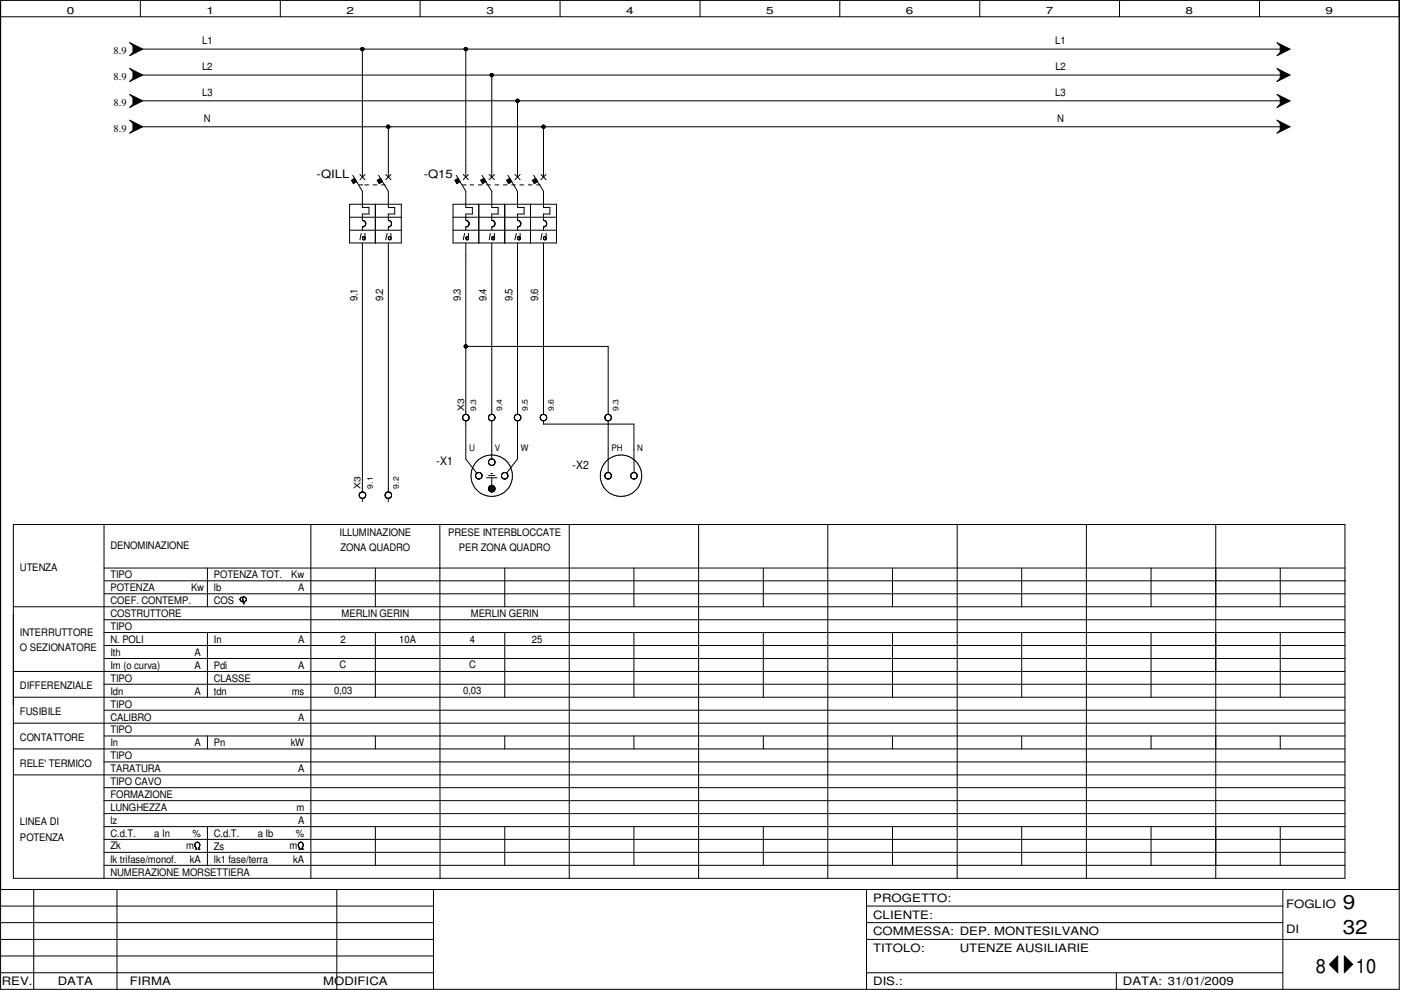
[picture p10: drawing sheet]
<svg xmlns="http://www.w3.org/2000/svg" width="297mm" height="210mm" viewBox="0 0 297 210" stroke-linecap="round" stroke-linejoin="round" font-family="sans-serif">
<g fill="none" stroke="#000" stroke-width=".21">
<path d="M.1 0h296.6v209.8h-296.6zM.1 3.6h296.6M27.5 9.1l2.8 1.3-2.8 1.4 .7-.7v-1.4zM27.5 14.5l2.8 1.4-2.8 1.4 .7-.7v-1.4zM29.8 0v3.6M30.3 15.9h241.1M30.3 10.4h241.1M59.4 0v3.6M76.8 10.4v27.1M89.1 0v3.6M98.8 10.4v27.1M104.3 15.9v21.6"/>
<path d="M118.7 0v3.6M148.4 0v3.6M178.1 0v3.6M207.7 0v3.6M237.4 0v3.6M267 0v3.6M270.8 9.1l2.7 1.3-2.7 1.4 .6-.7v-1.4zM270.8 14.5l2.7 1.4-2.7 1.4 .6-.7v-1.4zM27.5 25.5l2.8 1.4-2.8 1.3 .7-.6v-1.4zM27.5 20l2.8 1.4-2.8 1.4 .7-.7v-1.4zM30.3 26.9h241.1M30.3 21.4h241.1"/>
<path d="M74.5 38.2l.7-.4 .4 .7-.7 .4zM74.8 37.2l2 3.4v3.4h1.4v1.4h-1.4v1.3l.2 .1M76.2 39.2h.7M76.3 37l1.1 1.1M77.3 39.2h.8M77.4 37l-1.1 1.1M79.1 39.2h.8M80 38.2l.7-.4 .4 .7-.7 .4zM80.3 37.2l2 3.4v3.4h1.4v1.4h-1.4v1.3l.4 .1 .3 .4M80.9 39.2h.8M81.8 37l1.1 1.1M82.3 26.9v10.6"/>
<path d="M82.9 37l-1.1 1.1M96.4 38.2l.7-.4 .4 .7-.6 .4zM96.7 37.2l2.1 3.4v3.4h1.4v1.4h-1.4v1.3l.3 .1M98.1 39.2h.7M98.2 37l1.1 1.1M99.3 37l-1.1 1.1M99.6 39.2h.9M101.4 39.2h.8M101.9 38.2l.7-.4 .4 .7-.7 .4zM102.2 37.2l2.1 3.4v3.4h1.3v1.4h-1.3v1.3l.3 .1M103.2 39.2h.8M103.7 37l1.1 1.1"/>
<path d="M104.8 37l-1.1 1.1M104.9 39.2h.8M106.7 39.2h.8M107.4 38.2l.7-.4 .4 .7-.7 .4zM107.7 37.2l2 3.4v3.4h1.4v1.4h-1.4v1.3l.3 .1M108.5 39.2h.8M109.2 37l1.1 1.1M109.7 21.4v16.1M110.2 39.2h.8M110.3 37l-1.1 1.1M112 39.2h.8M112.9 38.2l.7-.4 .4 .7-.7 .4z"/>
<path d="M113.2 37.2l2 3.4v3.4h1.4v1.4h-1.4v1.3l.4 .1M113.8 39.2h.8M114.7 37l1.1 1.1M115.2 26.9v10.6M115.8 37l-1.1 1.1M270.8 20l2.7 1.4-2.7 1.4 .6-.7v-1.4zM270.8 25.5l2.7 1.4-2.7 1.3 .6-.6v-1.4zM74.1 43.3h11v8.2h-11zM74.1 46.1h11M74.1 48.8h11M76.6 49.5l-.3 1.3M76.8 51.5v52.8"/>
<path d="M77 50.8h.1M77 46.8l.5 .3 .1 .4-.4 .5-.4 .1v.7M77.1 46.8h.1M77.2 46.9h.1M77.3 48h.1M77.3 50.8h.1M77.3 50.8h-.3M77.4 50.4l-.2-.2h-.2v.6M77.4 47h.1M77.4 47.8v.1M77.4 49.5v1.3M77.4 50.7l-.1 .1"/>
<path d="M79.6 43.3v8.2M82.1 49.5l-.3 1.3M82.3 51.5v52.8M82.6 46.8h.1M82.7 50.2l-.3 .1v.4l.3 .1 .2-.2M82.7 46.9h.1M82.7 50.2h.1M82.8 50.2l.1 .2M82.8 46.9h.1M82.9 49.5v1.3M82.9 47.1v.7M83 47.7l-.3 .3-.4 .1v.7"/>
<path d="M96.1 43.3h21.9v8.2h-21.9zM96.1 46.1h21.9M96.1 48.8h21.9M98.5 49.5l-.3 1.3M98.8 51.5v36.3M98.9 50.8h.3M98.9 50.8h.1M99 46.8l.4 .3 .1 .4-.3 .5-.4 .1v.7M99.1 46.9h.1M99.2 50.8h.1M99.3 50.4v-.1a.3 .3 0 0 0-.5 0 .3 .3 0 0 0 .1 .5M99.3 47h.1"/>
<path d="M99.3 49.5v1.3M99.3 50.7l-.1 .1M99.4 47.7v.1M101.5 43.3v8.2M104 49.5l-.3 1.3M104.3 51.5v36.3M104.4 50.2h.1M104.5 46.8h.1M104.6 46.8l.3 .4v.4l-.2 .4-.4 .1v.7M104.8 50.4l-.2-.2-.3 .2 .1 .4 .4-.1M104.8 49.5v1.3M104.8 50.6h.1"/>
<path d="M107 43.3v8.2M109.5 49.5l-.3 1.3M109.7 51.5v36.3M109.8 50.2h.1M109.9 50.8h.3M109.9 50.8h.1M109.9 46.8h.2M110.1 46.8l.3 .7-.2 .5-.5 .1v.7M110.1 46.9h.1M110.2 50.8h.1M110.2 50.2h-.1a.31 .31 0 0 0-.4 .2 .31 .31 0 0 0 .2 .4M110.2 50.3l.1 .1"/>
<path d="M110.3 47h.1M110.3 49.5v1.3M110.3 50.7l-.1 .1M110.4 47.7v.1M112.5 43.3v8.2M114.9 49.5l-.2 1.3M115.2 51.5v36.3M115.4 50.2h.1M115.5 46.8l.3 .3 .1 .5-.2 .4-.5 .1v.7M115.7 50.7h.1M115.7 50.3l.1 .1M115.7 50.4l-.3-.2-.2 .4 .4 .2 .2-.2"/>
<path d="M115.8 49.5v1.3M98.8 73.4h30.1v14.4M98.2 88.2l.2-.2a.71 .71 0 0 1 .7-.1 .71 .71 0 0 1 .4 .7l-.1 .2M98.2 88.2a.68 .68 0 0 0 .2 .9 .68 .68 0 0 0 .9-.2M98.2 88.2h.1M98.5 87.9h.1M98.5 89.2h.1M98.8 89.2v8.1l2.3 3M99.1 89.2h.1M99.1 88h.1M99.3 88.9h.1M99.4 88.1v.1"/>
<path d="M99.4 88.9h.1M99.4 88.8v.1M103.6 97.7h.1M103.6 98.2v.1M103.7 98.3v-.7l.4-.3h.4a.75 .75 0 0 1 .4 .8v.2M103.7 98.3l.2 .3M103.7 98.3h.1M103.7 88.1a.76 .76 0 0 0 .1 1l.1 .1M103.7 88.1h.1M103.8 98.4v.1M103.8 98.6h.1M103.8 88v.1"/>
<path d="M103.8 88h.1M103.9 98.6h.1M103.9 87.9h.1M103.9 87.9l-.1 .1M103.9 89.2h.1M104 98.6h.6M104 97.4h.1M104 87.9h.6M104 89.2h.6M104 98.6h.1M104.3 89.2v8.1M104.5 98.6h.1"/>
<path d="M104.5 97.4h.1M104.6 98.6h.1M104.6 87.9h.1M104.6 89.2h.1M104.6 87.9l.2 .2M104.8 98.4v.1M104.8 88.1h.1M104.8 88.1l.1 .1M104.9 98.3l-.3 .3M104.9 88.2v.5l-.3 .5M104.9 88.2h.1M104.9 98.3h.1"/>
<path d="M109.1 88.2l-.1 .4 .2 .3M109.1 88.2h.1M109.2 88.9h.1M109.2 88.9l.3 .3h.5M109.4 87.9h.1M109.4 89.2h.1M109.7 89.2v8.1l-2.3 3M110 87.9l-.4-.1-.5 .4M110 87.9h.1M110 89.2h.1M110.1 87.9l.1 .2M110.1 88h.1"/>
<path d="M110.1 89.1h.1M110.2 88.1h.1M110.2 89h.1M110.3 88.1l.1 .4v.3M110.3 88.1v.1M110.4 88.9l-.3 .3M110.4 88.8v.1M114.7 88.1l-.1 .6 .2 .3M114.7 88.1h.1M114.8 89v.1M114.8 88l.5-.2 .5 .4M114.8 88l-.1 .1"/>
<path d="M114.8 88h.1M114.9 87.9h.1M114.9 89.2h.1M115.2 89.2v.7h19.2v10.3M115.8 88.2l.1 .5-.3 .5h-.4l-.4-.1M115.8 88.2h.1M115.8 88.9h.1M128.3 88.8l.3 .4h.4M128.3 88.9h.1M128.4 88.2l-.1 .6M128.4 89h.1M128.5 88h.1"/>
<path d="M128.5 89.1h.1M128.5 88l-.2 .3M128.6 88l.4-.2 .5 .4M128.6 87.9h.1M128.9 89.2v11M129.2 87.9h.1M129.3 89.1h.1M129.5 88.2l.1 .6-.6 .4M129.5 88.2h.1M129.5 88.9h.1M129.6 88.4h.1M129.6 88.6v.1"/>
<path d="M2.8 111.2h282.4v75h-282.4zM22.1 111.2v75M65.9 111.2v75M76.2 105.2l.1 .2M76.2 105.3v-.4l.1-.4 .4-.2h.3a.73 .73 0 0 1 .4 1.1M76.2 104.7h.1M76.3 105.4v.1M76.3 105.5l.3 .1h.5l.3-.1M76.5 105.6h.1M76.6 104.4h.1M76.7 105.6v.1M76.8 105.7v.6"/>
<path d="M77 105.6v.1M77.1 104.4h.1M77.2 105.6h.1M77.4 105.4v.1M81.7 105.2h.1M81.7 104.8h.1M81.8 104.6h.1M81.9 104.5h.1M81.9 105.5h.1M81.9 104.5l-.2 .2v.6l.2 .2M82 104.4h.1M82.2 105.6v.1"/>
<path d="M82.3 105.7v.6M82.5 105.6v.1M82.7 104.4l-.5-.1-.3 .2M82.7 104.4l.3 .4-.1 .6-.3 .2-.7-.1M82.7 104.4h.1M82.8 104.5h.1M82.9 104.6h.1M93.3 111.2v75M101 100.4h.1M101 100.4l-.2 .6 .4 .5M101 101.3v.1M101.1 101.4l.2 .2 .6-.2"/>
<path d="M101.2 100.2h.1M101.3 101.5h.1M101.8 100.2h.1M101.9 100.3l-.6-.1-.3 .2M101.9 100.3h.1M101.9 100.3l.2 .3M102.1 100.5h.1M102.1 101.2l-.3 .3M102.1 100.6v.7M102.1 100.6h.1M103.2 101.3h2.2M103.6 100.8h1.3"/>
<path d="M103.6 103.4l.1 .6M103.6 103.3v.1M103.7 104l.2 .2M103.8 103.2l-.2 .1M103.8 103.1v.1M103.8 104.1h.1M103.9 104.2h.1M104 104.2l.1 .1M104.1 100.4h.4M104.1 104.3h.3M104.2 102.9l-.6 .6M104.3 101.3v1.6"/>
<path d="M104.3 102.9l.1 .1M104.3 103l-.7 .7M104.5 103h-.4l-.3 .1M104.5 103h.1M104.5 103l-.9 .9M104.6 104.2l-.2 .1M104.6 104.2h.1M104.6 103l.1 .1M104.6 103l-.9 1M104.7 104.1h.1M104.7 103.1l-.9 1M104.7 103.1h.1"/>
<path d="M104.8 103.2l.1 .1M104.8 103.1v.1M104.8 104.1h.1M104.8 103.3l-.9 .9M104.9 103.3v.5l-.3 .4M104.9 103.4l-.9 .8M104.9 103.7l-.6 .6M104.9 103.5l-.7 .8M106.4 101.1v.1M106.5 100.4h.1M106.5 100.4l-.2 .2a.66 .66 0 0 0 .4 .9M106.6 101.4l.2 .2 .5-.1"/>
<path d="M107.2 101.5h.1M107.3 100.2h.1M107.4 101.4l-.1 .1M107.5 100.4l.2 .3-.1 .5M107.5 100.4l-.7-.2-.3 .2M107.5 100.4h.1M107.5 101.3v.1M107.6 101.2v.1M107.6 101.3l-.2 .2M107.6 100.5v.1M107.6 101.1v.1M120.7 111.2v75"/>
<path d="M128.3 101.1v.1M128.5 101.4a.69 .69 0 0 1-.3-.7 .69 .69 0 0 1 .5-.5h.5l.4 .4v.5l-.4 .4M128.5 101.4l.1 .1M128.6 101.4l.6 .1M128.6 100.2h.1M129.2 101.5h.1M129.3 100.3h.1M129.3 101.4l-.1 .1M129.4 100.3l.1 .1M129.5 100.5h.1M129.5 101.2v.1M129.6 101h.1"/>
<path d="M133.8 100.5h.1M133.9 101.3h.1M134 101.4l.6 .1M134 100.3h.1M134.6 101.5h.1M134.7 100.2h.1M134.8 101.4l-.1 .1M135 101.2h.1M135 100.6v.5l-.3 .4M135.1 100.7l-.5-.5h-.5l-.4 .5 .1 .4 .3 .4M135.1 101l-.1 .1M148.1 111.2v75"/>
<path d="M175.5 111.2v75M202.9 111.2v75M230.3 111.2v75M257.8 111.2v75M2.8 128.7h282.4M22.1 120.4h263.1M22.1 125.9h263.1M22.1 131.4h263.1M22.1 134.1h263.1M22.1 136.9h263.1M22.1 139.6h263.1M22.2 123.1h263.1"/>
<path d="M44 120.4v8.3M44 134.1v13.7M51 126.8v.1M51.3 126.6l-.4 .5 .4 .5h.5M51.5 126.6h.1M51.6 127.7l.2 .4M51.8 127.6h.1M51.9 127.6a.57 .57 0 0 0 .3-.8l-.4-.3-.3 .2 .1 1.1M79.6 120.4v8.3M79.6 134.1v13.7M107 120.4v8.3M107 134.1v13.7"/>
<path d="M134.4 120.4v8.3M134.4 134.1v13.7M161.8 120.4v8.3M161.8 134.1v13.7M189.2 120.4v8.3M189.2 134.1v13.7M216.6 120.4v8.3M216.6 134.1v13.7M244 120.4v8.3M244 134.1v13.7M271.4 120.4v8.3M271.4 134.1v13.7"/>
<path d="M2.8 142.4h282.4M2.8 153.3h282.4M2.8 158.8h282.4M2.8 147.8h282.4M22.1 150.6h263.1M22.1 156h263.1M22.1 145.1h263.1M44 156v2.8M79.6 156v2.8M107 156v2.8M134.4 156v2.8M161.8 156v2.8"/>
<path d="M189.2 156v2.8M216.6 156v2.8M244 156v2.8M271.4 156v2.8M2.8 164.3h282.4M22.1 161.5h263.1M22.1 167h263.1M22.1 169.8h263.1M22.1 172.5h263.1M22.1 175.3h263.1M22.1 178h263.1M41.6 179.7v.1"/>
<path d="M41.7 179.9v.1h-.3M41.7 179.9h.1M41.7 178.6h-.1M42.1 178.7a.52 .52 0 0 0-.8 .3v.4l.4 .5M42.1 178.7h.1M42.2 178.7l.1 .2-.1 .8M42.2 179.7l-.1 .4M42.2 179.7h.1M42.3 179l.1 .1M42.4 179.3l-.1 .1M44 175.3v8.2M63.3 178.9h.1"/>
<path d="M63.5 178.6h.4l.4 .3M63.6 179.9v.1M63.6 178.6l-.4 .4v.4l.4 .5M63.9 178.6h.1M64 179.8v.2h.3M64.1 179.7h.1M64.1 179.7l-.1 .2M64.2 178.9l.1 .4-.2 .4M79.6 175.3v8.2M107 175.3v8.2M134.4 175.3v8.2M161.8 175.3v8.2"/>
<path d="M189.2 175.3v8.2M216.6 175.3v8.2M244 175.3v8.2M271.4 175.3v8.2M.1 188.6h296.6M.1 199.2h91.8M.1 195.6h91.8M.1 192.1h91.8M7.2 188.6v21.2M22.1 180.7h263.1M22.1 183.5h263.1M24.8 188.6v21.2"/>
<path d="M42.1 180.1h.1M42.4 180l-.2 .1M63.3 180h.3M63.6 180h.1M71.4 188.6v21.2M91.9 188.6v21.2M183.7 199.2h113M183.7 195.6h88.3M183.7 192.1h88.3M183.7 188.6v21.2M272 188.6v21.2M.1 202.7h91.8"/>
<path d="M.1 206.2h91.8M183.7 206.2h88.3M236.7 206.2v3.6M281.9 204.5l1.7-1.8v3.5zM285 202.7l1.8 1.8-1.8 1.7z"/>
<circle cx="76.8" cy="10.4" r=".34"/>
<circle cx="98.8" cy="10.4" r=".34"/>
<circle cx="104.3" cy="15.9" r=".34"/>
<circle cx="82.3" cy="26.9" r=".34"/>
<circle cx="109.7" cy="21.4" r=".34"/>
<circle cx="115.2" cy="26.9" r=".34"/>
<circle cx="98.8" cy="73.4" r=".34"/>
<circle cx="104.3" cy="100.9" r="4.4"/>
<circle cx="131.7" cy="100.9" r="4.4"/>
</g>
<g fill="#000">
<path d="M281.9 204.5l1.7-1.8v3.5zM285 202.7l1.8 1.8-1.8 1.7z"/>
<path d="M27.5 14.5l2.8 1.4-2.8 1.4 .7-.7v-1.4z" fill-rule="evenodd"/>
<path d="M27.5 9.1l2.8 1.3-2.8 1.4 .7-.7v-1.4z" fill-rule="evenodd"/>
<path d="M270.8 14.5l2.7 1.4-2.7 1.4 .6-.7v-1.4z" fill-rule="evenodd"/>
<path d="M270.8 9.1l2.7 1.3-2.7 1.4 .6-.7v-1.4z" fill-rule="evenodd"/>
<path d="M27.5 25.5l2.8 1.4-2.8 1.3 .7-.6v-1.4z" fill-rule="evenodd"/>
<path d="M27.5 20l2.8 1.4-2.8 1.4 .7-.7v-1.4z" fill-rule="evenodd"/>
<path d="M74.5 38.2l.7-.4 .4 .7-.7 .4z" fill-rule="evenodd"/>
<path d="M80 38.2l.7-.4 .4 .7-.7 .4z" fill-rule="evenodd"/>
<path d="M96.4 38.2l.7-.4 .4 .7-.6 .4z" fill-rule="evenodd"/>
<path d="M101.9 38.2l.7-.4 .4 .7-.7 .4z" fill-rule="evenodd"/>
<path d="M107.4 38.2l.7-.4 .4 .7-.7 .4z" fill-rule="evenodd"/>
<path d="M112.9 38.2l.7-.4 .4 .7-.7 .4z" fill-rule="evenodd"/>
<path d="M270.8 25.5l2.7 1.4-2.7 1.3 .6-.6v-1.4z" fill-rule="evenodd"/>
<path d="M270.8 20l2.7 1.4-2.7 1.4 .6-.7v-1.4z" fill-rule="evenodd"/>
<circle cx="76.8" cy="10.4" r=".34"/>
<circle cx="98.8" cy="10.4" r=".34"/>
<circle cx="104.3" cy="15.9" r=".34"/>
<circle cx="82.3" cy="26.9" r=".34"/>
<circle cx="109.7" cy="21.4" r=".34"/>
<circle cx="115.2" cy="26.9" r=".34"/>
<circle cx="98.8" cy="73.4" r=".34"/>
</g>
<g font-size="4.2">
<text x="284.7" y="192.8">9</text>
<text x="284.7" y="198.1">32</text>
<text x="279" y="206.2">8</text>
<text x="287.5" y="206.2">10</text>
</g>
<g font-size="2.5">
<text x="67.1" y="37.7">-QILL</text>
<text x="89.8" y="37.7">-Q15</text>
<text x="92.6" y="98.7">-X1</text>
<text x="121.4" y="99.4">-X2</text>
<text x="185.1" y="191.2">PROGETTO:</text>
<text x="185.1" y="194.8">CLIENTE:</text>
<text x="272.7" y="192.4">FOGLIO</text>
<text x="272.7" y="197.7">DI</text>
<text x="185.1" y="201.8">TITOLO:</text>
<text x="185.1" y="198.3">COMMESSA: DEP. MONTESILVANO</text>
<text x="203.5" y="201.8">UTENZE AUSILIARIE</text>
<text x=".4" y="208.9">REV.</text>
<text x="12.3" y="208.9">DATA</text>
<text x="27.5" y="208.9">FIRMA</text>
<text x="68.5" y="208.9">MODIFICA</text>
<text x="185.1" y="208.9">DIS.:</text>
<text x="238.1" y="208.9">DATA: 31/01/2009</text>
</g>
<g font-size="2.2">
<text x="24.1" y="11.5">8.9</text>
<text x="42.9" y="9.3">L1</text>
<text x="223.7" y="9.3">L1</text>
<text x="24.1" y="17">8.9</text>
<text x="42.8" y="14.8">L2</text>
<text x="223.8" y="14.8">L2</text>
<text x="24.1" y="22.5">8.9</text>
<text x="42.9" y="20.3">L3</text>
<text x="223.7" y="20.3">L3</text>
<text x="24.1" y="28">8.9</text>
<text x="43.2" y="25.8">N</text>
<text x="224.1" y="25.8">N</text>
<text x="75.8" y="63.9" transform="rotate(-90 75.8 63.9)">9.1</text>
<text x="81.2" y="63.9" transform="rotate(-90 81.2 63.9)">9.2</text>
<text x="97.7" y="63.9" transform="rotate(-90 97.7 63.9)">9.3</text>
<text x="103.2" y="63.9" transform="rotate(-90 103.2 63.9)">9.4</text>
<text x="108.7" y="63.9" transform="rotate(-90 108.7 63.9)">9.5</text>
<text x="114.1" y="63.9" transform="rotate(-90 114.1 63.9)">9.6</text>
<text x="72" y="113.6">ILLUMINAZIONE</text>
<text x="95" y="113.6">PRESE INTERBLOCCATE</text>
<text x="23.4" y="116.5">DENOMINAZIONE</text>
<text x="72.2" y="116.9">ZONA QUADRO</text>
<text x="97.3" y="116.9">PER ZONA QUADRO</text>
<text x="4.2" y="121.1">UTENZA</text>
<text x="23.4" y="122.6">TIPO</text>
<text x="23.4" y="125.3">POTENZA</text>
<text x="40.5" y="125.3">Kw</text>
<text x="45.3" y="122.6">POTENZA TOT.</text>
<text x="45.3" y="125.3">lb</text>
<text x="61.8" y="122.6">Kw</text>
<text x="63.2" y="125.3">A</text>
<text x="23.4" y="128.1">COEF. CONTEMP.</text>
<text x="23.4" y="130.9">COSTRUTTORE</text>
<text x="45.3" y="128.1">COS</text>
<text x="72.4" y="130.8">MERLIN GERIN</text>
<text x="99.8" y="130.8">MERLIN GERIN</text>
<text x="4.2" y="134.8">INTERRUTTORE</text>
<text x="23.4" y="133.6">TIPO</text>
<text x="23.4" y="136.3">N. POLI</text>
<text x="45.3" y="136.3">In</text>
<text x="63.2" y="136.3">A</text>
<text x="72.2" y="136.2">2</text>
<text x="84.7" y="136.2">10A</text>
<text x="99.6" y="136.2">4</text>
<text x="112.8" y="136.2">25</text>
<text x="4.2" y="138.1">O SEZIONATORE</text>
<text x="23.4" y="139.1">Ith</text>
<text x="23.4" y="141.8">Im (o curva)</text>
<text x="41.3" y="139.1">A</text>
<text x="41.3" y="141.8">A</text>
<text x="45.3" y="141.8">Pdi</text>
<text x="63.2" y="141.8">A</text>
<text x="72" y="141.7">C</text>
<text x="99.4" y="141.7">C</text>
<text x="4.2" y="146.2">DIFFERENZIALE</text>
<text x="23.4" y="144.5">TIPO</text>
<text x="23.4" y="147.3">Idn</text>
<text x="41.3" y="147.3">A</text>
<text x="45.3" y="144.5">CLASSE</text>
<text x="45.3" y="147.3">tdn</text>
<text x="61.8" y="147.3">ms</text>
<text x="70.8" y="147.2">0,03</text>
<text x="98.2" y="147.2">0,03</text>
<text x="4.2" y="151.7">FUSIBILE</text>
<text x="23.4" y="150">TIPO</text>
<text x="23.4" y="152.8">CALIBRO</text>
<text x="23.4" y="155.5">TIPO</text>
<text x="63.2" y="152.8">A</text>
<text x="4.2" y="157.1">CONTATTORE</text>
<text x="23.4" y="158.2">In</text>
<text x="23.4" y="161">TIPO</text>
<text x="41.3" y="158.2">A</text>
<text x="45.3" y="158.2">Pn</text>
<text x="61.6" y="158.2">kW</text>
<text x="4.2" y="162.6">RELE' TERMICO</text>
<text x="23.4" y="163.7">TARATURA</text>
<text x="23.4" y="166.5">TIPO CAVO</text>
<text x="63.2" y="163.7">A</text>
<text x="23.4" y="169.2">FORMAZIONE</text>
<text x="23.4" y="172">LUNGHEZZA</text>
<text x="62.9" y="172">m</text>
<text x="4.2" y="175">LINEA DI</text>
<text x="4.2" y="178.3">POTENZA</text>
<text x="23.4" y="177.4">C.d.T.</text>
<text x="23.4" y="174.7">lz</text>
<text x="32.7" y="177.4">a In</text>
<text x="40.8" y="177.4">%</text>
<text x="45.3" y="177.4">C.d.T.</text>
<text x="54.6" y="177.4">a Ib</text>
<text x="62.7" y="177.4">%</text>
<text x="63.2" y="174.7">A</text>
<text x="23.4" y="182.9">lk trifase/monof.</text>
<text x="23.4" y="185.7">NUMERAZIONE MORSETTIERA</text>
<text x="23.4" y="180.1">Zk</text>
<text x="39.5" y="180.1">m</text>
<text x="40.3" y="182.9">kA</text>
<text x="45.3" y="180.2">Zs</text>
<text x="45.3" y="182.9">lk1 fase/terra</text>
<text x="61.4" y="180.1">m</text>
<text x="62.2" y="182.9">kA</text>
</g>
<g font-size="2.1">
<text x="14.1" y="2.9">0</text>
<text x="43.8" y="2.9">1</text>
<text x="73.4" y="2.9">2</text>
<text x="103.1" y="2.9">3</text>
<text x="132.8" y="2.9">4</text>
<text x="162.4" y="2.9">5</text>
<text x="192.1" y="2.9">6</text>
<text x="221.7" y="2.9">7</text>
<text x="251.4" y="2.9">8</text>
<text x="281" y="2.9">9</text>
</g>
<g font-size="1.9">
<text x="98.4" y="87.2" transform="rotate(-90 98.4 87.2)">X3</text>
<text x="99.5" y="95.5">U</text>
<text x="104.9" y="95.5">V</text>
<text x="110.4" y="95.5">W</text>
<text x="129.6" y="95.5">PH</text>
<text x="135.1" y="95.5">N</text>
<text x="76.5" y="103.6" transform="rotate(-90 76.5 103.6)">X3</text>
</g>
<g font-size="1.7">
<text x="101" y="87.2" transform="rotate(-90 101 87.2)">9.3</text>
<text x="106.5" y="87.2" transform="rotate(-90 106.5 87.2)">9.4</text>
<text x="111.9" y="87.2" transform="rotate(-90 111.9 87.2)">9.5</text>
<text x="117.4" y="87.2" transform="rotate(-90 117.4 87.2)">9.6</text>
<text x="131.1" y="87.2" transform="rotate(-90 131.1 87.2)">9.3</text>
<text x="79" y="103.6" transform="rotate(-90 79 103.6)">9.1</text>
<text x="84.5" y="103.6" transform="rotate(-90 84.5 103.6)">9.2</text>
</g>
</svg>
